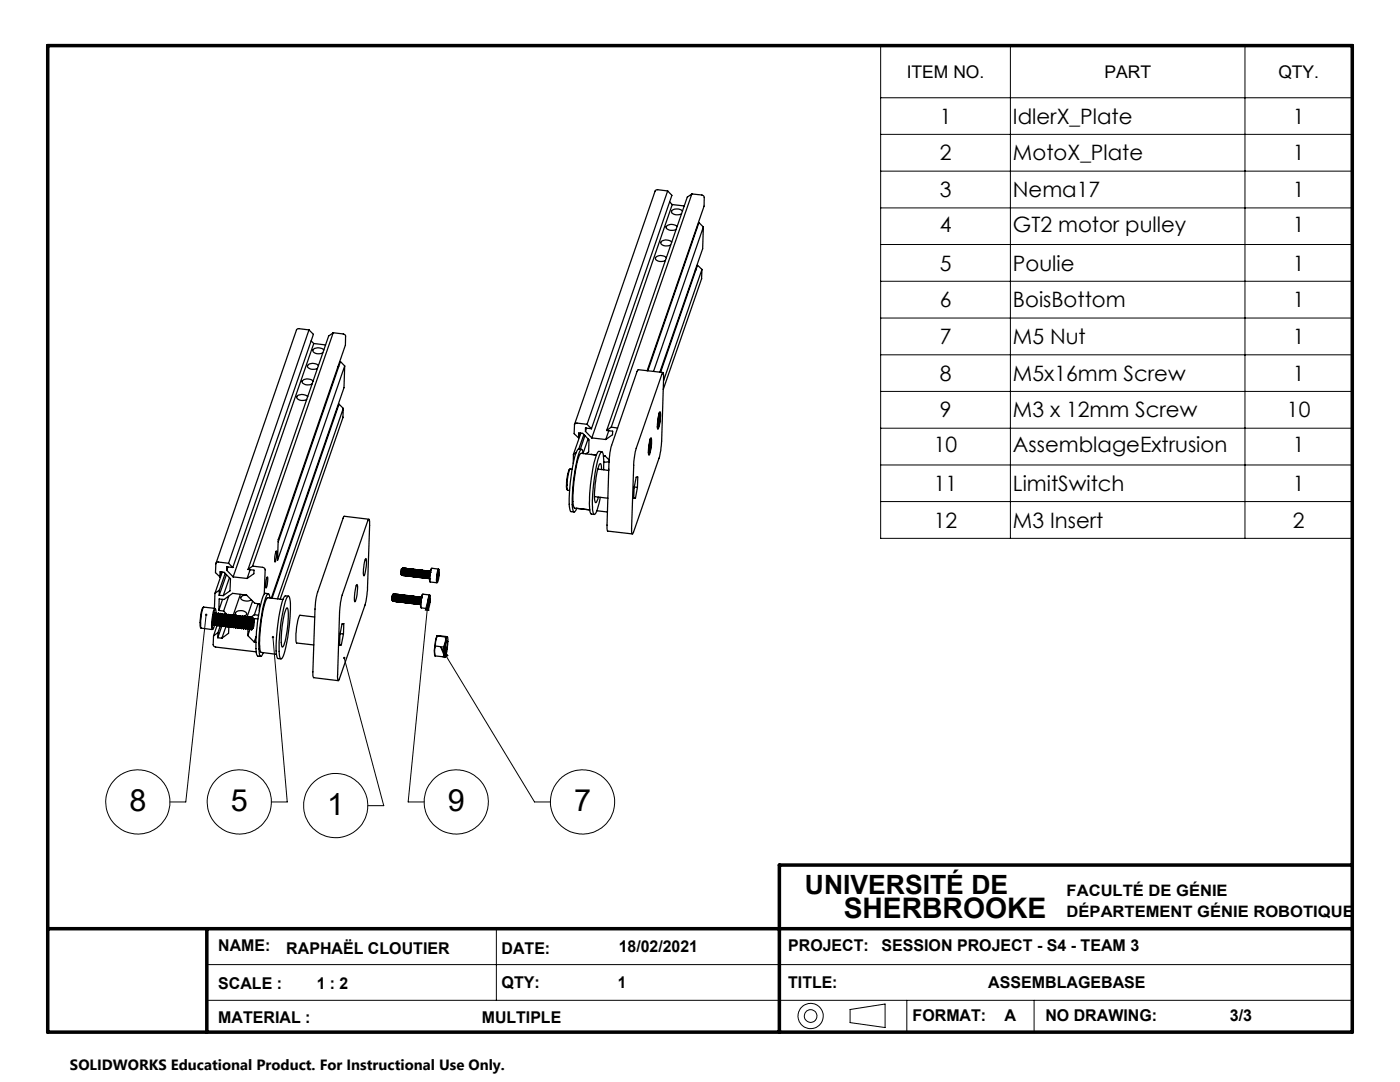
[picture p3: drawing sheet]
<svg xmlns="http://www.w3.org/2000/svg" width="279mm" height="216mm" viewBox="0 0 279 216" stroke-linecap="round" stroke-linejoin="round" font-family="sans-serif">
<g fill="none" stroke="#000" stroke-width=".2">
<path d="M175.8 9.1h94.1v98.3h-94.1zM175.8 19.5h94.1M201.6 9.1v98.3M248.5 9.1v98.3M175.8 26.8h94.1M175.8 34.1h94.1M175.8 41.5h94.1M175.8 48.8h94.1M175.8 56.1h94.1M175.8 63.5h94.1M175.8 70.8h94.1M175.8 78.1h94.1"/>
<path d="M175.8 85.4h94.1M175.8 92.8h94.1M85.5 119.5l-4 40.5h3.1M85.5 119.5l.1 2.3-.7-.1zM175.8 100.1h94.1M41.1 122.7l-4 37.3h-3.2M54.5 127.1l2.8 32.9h-3.1M68.7 131.3l7.9 29.5h-3.2M87.9 129l1.5 1.8-.6 .4zM87.9 129l18.8 31h3.2M41.3 192.5h228.6M41.3 199.6h228.6"/>
<path d="M99.1 185.3v14.3M181 199.6v6.4M206.4 199.6v6.4M169.7 201.4l6.9-1.1v4.7l-6.9-1z"/>
<circle cx="27.5" cy="160" r="6.4"/>
<circle cx="47.7" cy="160" r="6.4"/>
<circle cx="67" cy="160.7" r="6.4"/>
<circle cx="91.1" cy="160" r="6.4"/>
<circle cx="116.3" cy="160" r="6.4"/>
<circle cx="161.8" cy="202.7" r="1.26"/>
<circle cx="161.8" cy="202.7" r="2.51"/>
</g>
<path d="M9.5 9.1h260.4v196.9h-260.4zM269.9 172.6h-114.4v33.4M9.5 185.3h260.4M41.3 185.3v20.7" fill="none" stroke="#000" stroke-width=".7"/>
<path d="M41 122.5a.23 .23 0 0 0 0 .4 .23 .23 0 0 0 .4-.1 .23 .23 0 0 0-.2-.4l-.1 .3 .1-.3zM54.3 126.9a.24 .24 0 0 0 0 .4 .24 .24 0 0 0 .4-.1 .24 .24 0 0 0-.2-.3v.2v-.2zM68.5 131.1a.23 .23 0 0 0 .1 .4 .23 .23 0 0 0 .3-.2 .23 .23 0 0 0-.3-.2l.1 .2-.1-.2zM85.5 119.5l.1 2.3-.7-.1zM87.9 129l1.5 1.8-.6 .4z" fill="#000"/>
<g fill="none" stroke="#000" stroke-width=".25">
<path d="M133.2 38.1l-2.1-.2-.4 .2-16 46.6M133.2 38.1l.9 .9-16.1 46.5M133.2 38.1l-16 46.6M138.1 38.7l2 .2 .4 .3v1.9l-11.3 32.9M138.1 38.7l-16.1 46.5M138.1 38.7l-.9 .6-16.1 46.6M133 51.4a1.5 1.5 0 0 0-2.2 .1 1.09 1.09 0 0 0 1.6 .6l.4-.1M133.6 40.3l.6 .5M134.1 48.3a1.55 1.55 0 0 0-2.2 .1 1.26 1.26 0 0 0 1.9 .5M134.2 40.8l-16.1 46.6M134.2 40.8l2.4 .3M135.1 45.2a1.53 1.53 0 0 0-2.2 .1 1.31 1.31 0 0 0 2 .5"/>
<path d="M136.2 42.1a1.55 1.55 0 0 0-2.2 .1 1.09 1.09 0 0 0 1.6 .6l.4-.1M138.7 53.9h.2M139 45.4h.2M140.1 53.8l-.1 1.8-7.6 22.1M140.1 53.8l-7.7 22.2M140.1 53.8l-.9-.9-7.4 21.4M140.4 45.3l-10 28.8M140.4 45.3l-.2 4.3-8.5 24.7M140.4 45.3l-.9-.9-10.2 29.6M61.4 79.2a1.59 1.59 0 0 0-2.2 0 1.24 1.24 0 0 0 2 .5M61.7 65.8l-2.2-.2-.3 .3-16.1 46.5M61.7 65.8l.8 .9-16 46.5"/>
<path d="M61.7 65.8l-16.1 46.6M62.1 68l.5 .5M62.5 76.1a1.59 1.59 0 0 0-2.2 0 1.13 1.13 0 0 0 1.6 .7l.4-.2M62.6 68.5l-16.1 46.6M62.6 68.5l2.4 .3M63.5 73a1.53 1.53 0 0 0-2.1 0 1.07 1.07 0 0 0 1.6 .7l.4-.2M64.6 69.8a1.59 1.59 0 0 0-2.2 0 1.24 1.24 0 0 0 2 .6M66.5 66.4l2 .2 .4 .2 .1 .2-.1 1.9-13.4 38.8-.1 4.1 13.4-38.8M66.5 66.4l-16.1 46.6M66.5 66.4l-.9 .7-16.1 46.5M67.5 73.1h.1M68.8 73l-.1 4.4-14.5 41.9"/>
<path d="M68.8 73l-.9-.9-12.4 36M132.2 74.4l.2 .2v.9l-.4 12.5-.1 1.9-.3 1.3-5.2 15-.2 .3-.2-1.1 .5-13 .3-2.3zM132.3 74.3l-5-.5-5.3 15.3-.3 1.3-.2 1.9-.3 13.6 5 .6M67.2 81.6h.1M68.5 81.5l-.1 1.8-12.5 36.3M68.5 81.5l-13.1 38M68.5 81.5l-.8-.9-13.4 38.8M113.7 93.6a6.4 6.4 0 0 0-.5 4.2M113.8 93.6a7.8 7.8 0 0 0-.5 4.2l.4 .1M113.8 93.6h.4M114.4 90.7v1.8M115 90.3l-.6 .4"/>
<path d="M115.5 87.4v-1l.8 .1 1.2 1.3v2.4l-.6 .4M115.5 89.6a4.3 4.3 0 0 0-1.1 2.9l-.6 3.8a15.5 15.5 0 0 0 0 5.7l.8 .2M115.5 89.6l.6 .1M115.8 86.4l-.3 1M115.9 86.4l-1.5 4.3M116.4 90.5l-.2-.8h-.2a11.6 11.6 0 0 0-1.4 5.1l-.2 1.6a15.5 15.5 0 0 0 0 5.7l.3 .1 .1-.2 .3-.6 2.6 .3-3-.3a4.9 4.9 0 0 1-.3-3.1l.3-3a10.6 10.6 0 0 1 1.2-4.8l3.1 .3M116.5 86.7l-1 2.9M116.7 86.9l-.9 2.7M116.8 86.1l1.3 1.3M117.1 85.4l-.3 .7M117.2 84.7l-2.1-.3-.4 .2-.1 1.9 .9 .9M117.2 84.7l.8 .8"/>
<path d="M117.4 87.6l-1 2.8M118 90.7l1 .1M118 85.5l-1.2-.1v.7M118.1 87.4l2.8 .3M118.6 99.1l2.7 .3M119.3 93.6l2.2 .3M120.1 93.7l-.3-1.2a4.6 4.6 0 0 0-.8 2.8l-.1 .6a8.5 8.5 0 0 0 0 4.4l.5-1.1M120.1 90.1h-.7a13.2 13.2 0 0 0-1.4 5.1l-.2 2.4a12.6 12.6 0 0 0 .1 4.9l.7 .2M120.4 91h.4M120.5 93.7a9.9 9.9 0 0 0-.3-3.5l-.1-.1a4.6 4.6 0 0 0-1.1 2.9l-.6 3.9a15.5 15.5 0 0 0 .1 5.7h.2a8.6 8.6 0 0 0 1.1-3.4M120.8 91l-.4 .1M120.8 91l.8 .8"/>
<path d="M121.1 85.9l1.2 .1-.1 .7-1.3 1M121.5 85.9l-.6 1.8M121.5 93.6l-.1 .2M121.6 92l-1.1 .2M122 85.2l-.9 .7M122 85.2l1.3 .2M126.5 99.3l.3 .1M126.6 97.2l.6 .1M127.2 97.3l.1-2.1h-.3l-.5 2.2v2h.3M127.2 97.3l-.4 2.1M129.4 90.2l.1 .3 .1-.2M129.4 90.4l.1 .1"/>
<path d="M129.6 89.7h.1M129.6 89h.2M129.8 88.5l-.2 1.3 .1-.1M129.8 88.4h.1M129.8 87.7h.1M129.8 87.7l-.1 .2M129.8 87.7l.1 .1M129.8 89l-.1 .7M129.8 89l-.2 .4 .1 .3M129.9 87.8l.1 .5a3.6 3.6 0 0 1-.5 2v-1.3zM129.9 88.4l-.1 .6M129.9 88.4l-.1 .1"/>
<path d="M129.9 87.3l.1 1.2a4.8 4.8 0 0 1-.5 2.3 6.2 6.2 0 0 1 .4-3.5zM131.2 85.1v.1h.2M131.2 85.3h.1M131.4 84.5v.1l.1-.1M131.4 84.5h.1M131.4 83.9h.2M131.5 82.5h.1M131.6 83.3h.1M131.6 82.7l.1 .9-.3 1.6a4.5 4.5 0 0 1 .2-2.5zM131.6 83.3v-.1l-.1 .2-.1 1.1M131.6 83.9l-.1 .6M131.6 83.3v.6"/>
<path d="M131.6 83.3l-.1 .3 .1 .3M131.7 82.2a6.1 6.1 0 0 1-.4 3.5v-1.8zM131.7 82.7l-.1-.1-.1 .1M42.9 118.4l-.1 3M43.7 118.8l.9 .1M43.8 117.8l-.1 1M43.8 117.8l-.9 .6M43.9 115.1v-1l.8 .1 1.3 1.3-.1 2.4-1.3 1M44.2 114.1l-.3 1M44.3 114.2l-1.4 4.2M44.4 119.6l-.7 2.2M44.9 114.4l-1.1 3.4"/>
<path d="M45.2 114.7l-1.5 4.1M45.3 113.8l1.2 1.3M45.5 113.1l-.2 .7M45.6 112.4l-2-.3-.5 .3-.1 1.9 .9 .8M45.6 112.4l.9 .8M45.6 119l-1 2.9M45.8 115.3l-1.2 3.6M46.5 113.2l-1.2-.1v.7M46.5 115.1l2.8 .3M48 118.6l-1.5 4.3M49.2 118.7l-.5 .1a.56 .56 0 0 0-.5 .8l.4 .2 .7 .1 .8-.2M49.2 118.7l1.6 1.7 1 .1v1.4"/>
<path d="M49.2 118.7l-2.8-.3-1.7 1.2-1-.1v2.3M49.5 113.6l1.2 .2v.7l-1.4 .9M49.9 113.7l-.6 1.7M50.4 113l2 .2 .5 .4-.2 4.9M50.4 113l-.9 .6M50.4 119.9l-1.2 3.4M53.3 115.1a3.7 3.7 0 0 1-.2 2.2v-1.5zM53.6 118.5l-.7-.1a7.5 7.5 0 0 0-1.1 3.6l-.6 4.8a10 10 0 0 0 .1 4l.7 .2M53.9 119.3l-.2-.7-.3-.1a13.2 13.2 0 0 0-1.3 5.1l-.2 1.6a14.1 14.1 0 0 0 0 5.7l.1 .1 .2-.2 .4-.6M55.1 110h.1v.8l-.3 1.3-.1-.8zM56.5 119.6l-3.1-.3a16.3 16.3 0 0 0-1.5 7.1 9.6 9.6 0 0 0 .1 3.7l3.2 .5M57.5 119h.1a5.6 5.6 0 0 1 .3 3.3l-.5 4.8a10.6 10.6 0 0 1-1.2 4.3h-.2a21.3 21.3 0 0 1 .2-8.1 11.1 11.1 0 0 1 1.3-4.3z"/>
<path d="M57.6 119l-.7-.1a12.1 12.1 0 0 0-1.4 5.1l-.2 1.7a15.6 15.6 0 0 0 .1 5.6l.7 .2M71.2 116.7v-.1a6 6 0 0 1-.4 3.5v-1.8zM73 111.5l.1 .1v1a4.8 4.8 0 0 1-.5 2.3l-.1-1.3zM73.6 103.6l.1 .3 .1 .9-.5 13-.3 2.3-5.5 15.7-.2-.8 .5-12.9 .1-1.8 .4-1.6zM73.6 103.6l-4.9-.6-.2 .2-5.4 16-.2 2.3-.4 13.5 .1 .2 4.9 .6M78.3 118.8l.1 1.1-.2-.2zM78.4 119.8v.1M78.4 118.6v1.2v-1M78.4 118.6v.2M78.4 118.6l-.1 .2M78.5 118.6l-.1 1 .1 .4M78.5 118.6h-.1"/>
<path d="M78.5 118.5v.1M78.6 118.5v.2M78.6 118.5l-.2 .8v.5l.2 .1M78.6 118.5l-.1 .1M78.6 119.9v.1M78.6 118.7v1.1M78.6 118.7h.1M78.7 118.7l-.1 .6 .1 .7M78.8 118.5l-.1 .2M78.8 118.5l-.2 .8 .1 .7M78.8 118.5h.1M78.8 118.6l.1 .1"/>
<path d="M78.8 118.6l-.1 .7 .1 .7 .1-1.3M78.9 118.7h.1M78.9 118.7l-.1 .6 .1 .7M79 118.6l.1 .1M79 118.6l-.1 .1M79 118.6l-.1 .7 .1 .8M79.1 118.6l-.2 .7 .1 .8 .1-1.4M79.1 118.7h.1M79.2 118.7l-.1 .6 .1 .8M79.3 118.6l.1 .2-.1 1.3-.1-.2zM79.3 118.6l-.1 .1M79.3 118.6l-.2 .7 .1 .8"/>
<path d="M79.3 118.6h.1M79.4 118.7h.1M79.5 118.6l-.2 .8 .1 .7M79.5 118.6l-.1 .8 .1 .7M79.5 118.6h.1M79.6 118.6v1.4l-.1 .1-.1-.7zM79.6 119.9l.1 .2M79.6 118.8h.1M79.7 118.8l-.1 1.1M79.8 118.6l-.1 .2M79.8 118.6l-.2 .8 .1 .8M79.8 118.6h.1"/>
<path d="M79.9 118.8h.1M80 118.7l-.1 1.3 .1 .2 .1-.1M80 118.7l-.1 .1M80 118.7l-.1 1.4-.1-.4 .1-.9M80 118.7h.1M80 118.7l.1 .2M80.1 118.9l-.1 .6 .1 .5M80.1 118.9h.1M80.2 118.9l-.2 .6 .2 .7M80.2 113.5l-.2 .6 .1 .6 .1-1.2v1.3M80.3 118.7l-.1 .2M80.3 118.7l-.2 .8 .1 .7"/>
<path d="M80.3 118.7h.1M80.3 114.8h.1M80.3 113.3h.1M80.4 113.3l-.2 .9 .1 .6M80.4 118.9l-.1-.2-.1 .8v.7l.2-.1M80.4 118.9l-.1 1.2M80.4 118.9h.1M80.4 113.3l.1 .2M80.4 118.9l-.1 .6 .1 .7M80.4 113.3l-.1 .9v.6M80.5 113.5l-.1 1.3M80.5 113.5h.1"/>
<path d="M80.5 113.5l-.1 .7 .1 .6M80.5 118.7l.1 .2M80.5 118.8a1.56 1.56 0 0 0 0 1.4l.1-.1M80.5 118.7l-.1 .2M80.5 118.7l-.1 .8 .1 .7M80.5 118.7h.1M80.6 113.3l-.1 .2M80.6 113.4l-.1 1.4M80.6 118.9v1.2M80.6 113.3h.1M80.6 118.9h.1M80.6 113.4l.1 .1"/>
<path d="M80.6 118.9l-.1 .6 .1 .7M80.6 113.4l-.1 1.5M80.6 114.8v.1M80.7 114.7l.1 .1M80.7 114.7l-.1 .1M80.7 113.5v1.2zM80.7 113.5h.1M80.8 118.8l.1 .2M80.8 118.8a1.62 1.62 0 0 0 0 1.4l.1-.1M80.8 118.8l-.2 .1M80.8 118.8l-.2 .7 .1 .8M80.8 118.7v.1"/>
<path d="M80.8 114.9h.1M80.9 113.4l-.1 .1M80.9 113.4l-.1 1.5M80.9 119l-.1 1.1M80.9 113.4h.1M80.9 118.9v.1M80.9 113.4l.1 .2M80.9 119l-.1 .6 .1 .6M80.9 114.7l.1 .2M81 114.8l-.1 .1M81 113.6l-.1 1.1M81 113.6h.1"/>
<path d="M81 118.8l.1 .2M81 118.8l-.1 1.5 .2-.1M81 118.8l-.1 .2M81 118.8l-.1 .8 .1 .7M81 118.8h.1M81 114.9h.1M81.1 113.4l-.1 .2M81.1 113.4l-.1 .9v.6M81.1 119v1.2M81.1 113.4h.1M81.1 119h.1M81.1 113.4l.1 .2"/>
<path d="M81.1 113.4v1.5M81.1 119v1.1M81.2 114.8l-.1 .1M81.2 113.6v1.2M81.2 113.6h.1M81.2 113.6l-.1 .5 .1 .8M81.2 118.8l-.1 .2M81.2 118.8l-.1 .8 .1 .7M81.2 118.8h.1M81.3 119v1.2M81.4 113.5l-.2 .1M81.4 119l-.2-.1-.1 1.2 .2 .2"/>
<path d="M81.4 113.5l-.2 1.4zM81.4 113.5h.1M81.4 119h.1M81.4 113.5l.1 .1M81.4 119l-.1 1.1M81.5 114.8l-.1 .1M81.5 113.6l-.1 1.2M81.5 113.6h.1M81.5 113.6l-.1 .5 .1 .8M81.5 118.9l-.1 .1M81.5 118.9l-.1 .7v.7M81.5 118.9h.1"/>
<path d="M81.6 119l-.1-.1-.1 .7v.6l.1 .1M81.6 119.1v1.1M81.6 113.5l-.1 .1M81.6 113.5l-.1 .8 .1 .7M81.6 113.5h.1M81.6 119h.1M81.6 113.5l.1 .2M81.6 119l-.1 .6 .1 .7M81.6 113.5l-.1 .6 .1 .9M81.7 114.8l-.1 .2M81.7 113.7v1.1M81.7 113.7h.1"/>
<path d="M81.7 113.7l-.1 .4 .1 .9M81.7 118.9l.1 1.4-.1 .1zM81.7 118.9l-.1 .1M81.7 118.9l-.1 .8 .1 .7M81.7 118.9h.1M81.8 113.5l-.1 .2M81.8 119.1l.1 1.3M81.8 113.5l-.1 .9 .1 .6M81.8 113.5h.1M81.9 113.5l.1 .2M81.9 113.5l-.2 .6 .1 .9M81.9 114.8l.1 .2"/>
<path d="M82 114.9l-.2 .1M82 113.7l-.1 1.2M82 113.7l-.1 1.1M82 113.7h.1M82 118.9l.1 .2M82 119a1.56 1.56 0 0 0 0 1.4l.1-.1M82 118.9l-.2 .2M82 118.9l-.2 .8 .2 .7M82 118.9h.1M82 115h.1M82.1 119.1v1.2M82.1 113.6l-.1 1.4"/>
<path d="M82.1 119.1v1.1M82.1 119.1h.1M82.1 113.5l-.1 .2M82.2 114.9v.1M82.2 113.7l-.1-.1v1.4M82.2 114.9l-.1 .1M82.2 113.7v1.2zM82.2 113.7h.1M82.2 119l.1 .1M82.2 119a1.56 1.56 0 0 0 .1 1.4v-1.3M82.2 119l-.1 .1M82.2 119l-.1 .7 .1 .7"/>
<path d="M82.2 118.9l.1 .1M82.3 113.6l-.1 .1M82.3 119.1l.1 1.3M82.3 113.6l-.1 .6 .1 .9M82.3 113.6h.1M82.3 119.1h.1M82.4 115l-.1 .1M82.4 113.7l-.1-.1v1.4M82.4 114.9v.1M82.4 113.7l-.1 1 .2 .3M82.4 119l-.1 .1M82.4 113.7v1.2"/>
<path d="M82.4 113.7h.1M82.5 119l.1 1.3-.2 .2zM82.5 119l-.2 .7 .1 .8M82.5 115.1h.1M82.5 113.6l-.1 .1M82.6 119.2v1.2M82.6 119.1h.1M82.6 113.6l-.2 .6 .1 .9M82.6 113.6h.1M82.6 113.6l.1 .2M82.6 113.6l-.1 .1a1.59 1.59 0 0 0 .1 1.4l.1-1.3M82.7 113.8v1.3"/>
<path d="M82.7 119l-.1 .1M82.7 113.8h.1M82.8 119l-.2 .8 .1 .7M82.8 115.1h.1M82.8 113.6l-.1 .2M82.8 119.2l.1 1.3M82.8 119.2h.1M82.9 113.6v.2M82.9 113.6l-.2 .6 .1 .9M82.9 114.9l.1 .2M82.9 115v.1M82.9 113.8h.1"/>
<path d="M82.9 119l-.1 .2M82.9 113.8v1.2M82.9 113.8v1.1M83 119.1v.1M83 119.1l-.1 1.2v.2l.2-.1M83 119l-.2 .8 .1 .7M83 119h.1M83 115.1h.1M83 113.7l-.1 .1M83 119.2v1.2M83.1 119.2v1.3M83.1 119.2h.1"/>
<path d="M83.1 113.7l.1 .1M83.1 113.7l-.1 .5v.9M83.1 113.7l-.2 .5 .1 .9M83.2 113.8l-.1 1.3M83.2 113.8v1.3M83.2 113.8h.1M83.2 119.1l-.1 .1M83.3 119.1l-.2 .7 .1 .8M83.3 115.2h.1M83.3 113.7l-.1 .1M83.3 113.7v1.5zM83.3 113.7l.1 .2"/>
<path d="M83.3 119.2h.1M83.3 119.2v1.2M83.4 113.9l-.1 1.3M83.4 113.9l.1 1.3M83.4 119.1l-.1 .1M83.4 113.8v.1M83.5 119.1v1.4l-.1 .1 .1-1.5M83.5 119.1l-.2 .8 .1 .7M83.5 119.1h.1M83.5 115.2h.1M83.5 113.7l-.1 .2M83.5 113.7v1.5z"/>
<path d="M83.6 119.3v1.3M83.6 119.3h.1M83.6 113.7h.1M83.6 115.2h.1M83.6 113.7l.1 .2M83.6 115.1v.1M83.6 115l.1 .2M83.6 113.9v1.1zM83.7 113.9h.1M83.7 119.1l-.1 .2M83.7 119.2l.1 1.3-.1 .1-.1-.4zM83.7 119.1l-.1 .8v.7"/>
<path d="M83.7 119.1h.1M83.7 115.3h.1M83.8 113.7l-.1 .2M83.8 113.7l-.1 1.5zM83.8 113.7h.1M83.8 119.3l.1 1.3M83.8 119.3h.1M83.9 113.8v.1M83.9 115.1l-.1 .2M83.9 115.1l.1 .1M83.9 113.9h.1M83.9 119.1l-.1 .2"/>
<path d="M83.9 113.9v1.2M83.9 113.9v1.1M83.9 119.1v1.5zM84 119.2v.6l.1-.5M84 119.1h.1M84 115.3h.1M84 113.8l-.1 .1M84 113.8v1.5zM84.1 113.8h.1M84.1 119.3h.1M84.1 113.8l.1 .1M84.1 115.1v.1"/>
<path d="M84.1 119.2v.1M84.1 113.9v1.2M84.2 113.9v1.4M84.2 113.9h.1M84.3 113.8h.1M84.3 113.8l-.1 1.1 .1 .4-.1-.2 .1-1.3-.1 .1M84.3 113.8l.1 .2M84.4 118.6a4.1 4.1 0 0 0-.3 2.7M84.4 115.2l-.1 .1M84.4 114l.1-.2v1.5M84.4 114l.1 1.3M84.4 114v1.1"/>
<path d="M84.6 113.8h.1M84.6 113.8l-.1 1.5M84.6 115.3h.1M84.6 113.8l.1 .2M84.7 114l-.1 1.3M84.7 114v1.3M84.8 113.9l-.1 .1M84.8 113.8l-.1 1.6zM84.8 113.9l.1 .2M84.9 115.2l-.1 .2M84.9 115.2v.2M84.9 114.1v1.1"/>
<path d="M84.9 114v.1M85 113.9v.1a1.53 1.53 0 0 0 0 1.4M85.1 113.9l-.2 .2M85.1 115.3l-.1 .1M85.1 114.1v1.1M85.1 114.1h.1M85.2 114.1l-.1-.2-.2 .9 .1 .6M85.2 114.1l-.1 1.1M85.3 113.9l-.1 1.5-.1-.2M85.3 113.9l-.1 .2M85.3 115.4h-.1M85.4 115.3l-.1 .1"/>
<path d="M85.4 114.1l-.1-.2-.1 .9 .1 .6M85.4 114.1l-.1 .2a1 1 0 0 0 .1 1.1M85.4 114.1v1.1M85.5 113.9l-.1 .2M85.5 113.9v.2a1.62 1.62 0 0 0 0 1.4M85.5 113.9h.1M85.5 113.9l-.1 .9 .1 .6M85.5 115.4h.1M85.6 113.9v.2M85.6 114.1l-.1 1.3M85.6 114.1h.1M85.7 114.1v1.3"/>
<path d="M85.7 119.5l-.2 1.2M85.7 119.5v-.1l.1 .1M85.7 119.5h.1M85.7 115.5h.1M85.7 118.7l-1.3-.1-.3 1.2v1.5M85.8 114l-.1 .1M85.8 114l-.2 .8 .1 .7M85.8 119.5v.6M85.8 119.5l-.1 .3 .1 .3M85.8 114h.1M85.8 114l-.1 .8v.7M85.8 118.8v1.5l-.3 1.1v-1.7z"/>
<path d="M85.8 114l.1 .2M85.8 118.9v-.2a4.2 4.2 0 0 0-.4 2.8M85.9 114.2h.1M86.2 113.4l-.4 1.3v1.4l1.4 .2M86.2 113.4a4 4 0 0 0-.4 2.7M86.2 113.4l1.3 .2M87.3 115.5h.1M87.3 114.9h.2M87.4 115.5l-.1 .1M87.5 114.3l-.2 1.3M87.5 114.3h.1M87.5 113.6l-.2 .6a3.8 3.8 0 0 0-.1 2.1l.1-.1"/>
<path d="M87.5 114.9l-.1 .6M87.5 113.6l.1 .1M87.6 113.7a4.4 4.4 0 0 1-.3 2.5v-1.5zM87.6 114.3l-.1 .6M119.1 101.9l2.1 .3M40.6 121.1a6.6 6.6 0 0 0-.6 4l.1 .2M42.6 126.9l-.1 1.8 .3 .3 8.3 1.1M42.6 124.2l.2 .5M42.7 124.7l.1 .1M42.8 123.4l-.2 .8M42.9 121.4l-2.2-.3a7.5 7.5 0 0 0-.6 4.2l2.3 .3M43 122.8a2.74 2.74 0 0 0 0 1.8"/>
<path d="M43 122.8l-.2 .6M43 122.6l.2-.3a4.3 4.3 0 0 0-.1 2.5M43 122.3l-.2 .1-.1 .5-.1 1.8M43 121.6l-.1-.2a6.2 6.2 0 0 0-.7 3.6l.1 .6 .2-.1M43 122.6v.2M43.1 122.5l-.1-.2-.2 .4-.2 1.5M43.1 123l.5 .6M43.1 122.4l-.1-.9a6.7 6.7 0 0 0-.5 4l.5-1-.2-.1v-1M43.1 124.8h.1M43.2 122.3h.1M43.4 124.6l-.2 .2M43.4 122.6l-.2 .8 .1 1.2"/>
<path d="M43.4 124.7l-.8 2.2M43.4 122.6l-.1-.3a4.3 4.3 0 0 0-.2 2.5M43.5 127.2l.8 .2M43.5 124.9h.1M43.5 126.2l-.9 .7M43.5 126.2v1M43.6 122.4a3.2 3.2 0 0 0-.2 2.2M43.6 122.4a4.4 4.4 0 0 0 0 2.4l.1-.2M43.6 122.4a3.9 3.9 0 0 0-.1 2.4M43.7 122.4l.1 .3M43.7 121.8l.9 .1M43.7 122.7l-.1 .7 .1 1.2"/>
<path d="M43.7 122.6h.2M43.7 122.6l.1 .1M43.8 122.7l-.1 .1a2.99 2.99 0 0 0 .1 1.9M43.9 124.9h.1M44 122.4l-.2 .3M44 122.4l-.2 1.9 .1 .6a4.4 4.4 0 0 1 .1-2.5zM44 122.4h.1M44.1 122.4l.1 .3M44.1 124.7l-.6 1.5M44.1 122.7l-.1 1.1 .1 .9M44.1 122.6l.1 .1M44.2 122.7h.1"/>
<path d="M44.2 122.7l-.1 .1a2.88 2.88 0 0 0 .1 1.9M44.2 122.7l.1-.2a4.3 4.3 0 0 0 0 2.4M44.3 125h.1M44.3 124.9l-.8 2.3M44.4 122.4h.1M44.4 122.5a4.4 4.4 0 0 0-.1 2.5M44.4 124.6l.2 .2M44.4 122.5l.2 .2M44.6 124.7l-.2 .3M44.6 122.8l-.2 1.1 .1 .8M44.6 121.9l.8 .9M44.7 125h.1"/>
<path d="M44.8 122.5a2.66 2.66 0 0 0-.4 2M44.8 122.5l.1 .3M44.8 122.5a5 5 0 0 0-.1 2.5M44.8 122.5l-.2 1.4a.9 .9 0 0 0 .2 1.1l.1-.2M44.9 122.8v.1a2.62 2.62 0 0 0 0 1.9M44.9 122.8h.1M45 122.8l-.2 .7 .1 1.3M45 125.1l-.7 2.3M45.2 122.6l-.3 1.4v.8l.2 .2a4.4 4.4 0 0 1 .1-2.4l.1 .2M45.2 122.6l-.2 .2M45.3 124.8l-.1 .3M45.3 122.8a3.1 3.1 0 0 0 0 2"/>
<path d="M45.3 122.8h.1M45.4 122.8l-.1 .2a2.88 2.88 0 0 0 .1 1.9M45.4 122.8l.1-.2a4 4 0 0 0 0 2.5 4.1 4.1 0 0 1 .1-2.5l.1 .3M45.5 122.6h.1M45.7 124.9h.1M45.7 124.9l-.1 1.5-1.3 1M45.7 122.9l-.1 .7v1.1l.1 .1-.2 .3M45.7 122.9h.1M45.8 122.9l-.1 .1a2.88 2.88 0 0 0 .1 1.9M45.9 125.2h.1M45.9 122.7l-.1 .2M46 122.7h-.1a4.4 4.4 0 0 0 0 2.4"/>
<path d="M46 122.7h.1M46 122.7l.1 .2M46 122.7a4.3 4.3 0 0 0-.1 2.4M46.1 124.9l-.2 .2M46.1 122.9l-.1 .8 .1 1.2M46.1 122.9h.1M46.3 122.7a3.3 3.3 0 0 0-.2 2.3M46.4 122.7h-.1a4.1 4.1 0 0 0 0 2.5M46.4 122.7h.1M46.4 122.7a5 5 0 0 0-.1 2.5M46.4 122.7l.1 .3M46.5 125l-.2 .2"/>
<path d="M46.6 123l-.1 .1a2.88 2.88 0 0 0 0 1.9M46.6 123l-.2 1.1 .1 .9M46.6 125.2h.1M46.7 122.8l-.1 .2M46.7 122.8a4.2 4.2 0 0 0-.1 2.4M46.7 122.7h.1M46.8 122.8l.1 .2-.2 1.1 .2 .9-.2 .2a4.4 4.4 0 0 1 .1-2.4zM46.9 123h.1M47 123l-.1 .2a2.88 2.88 0 0 0 0 1.9M47 125.3h.1M47.1 122.8l-.1 .2M47.1 122.8a4.1 4.1 0 0 0-.1 2.5"/>
<path d="M47.1 122.8h.1M47.2 122.8a4.4 4.4 0 0 0-.1 2.5M47.2 122.8l.1 .3M47.3 125.1l-.2 .2M47.3 123.1l-.1 .1a2.62 2.62 0 0 0 .1 1.9M47.3 123.1h.1M47.3 123.1l-.1 .7 .1 1.3M47.4 122.9a.47 .47 0 0 1-.4-.4 .47 .47 0 0 1 .3-.5l.6-.2 .7 .1a.64 .64 0 0 1 .6 .7l-.3 .3-.5 .1M47.5 122.9v-.1a5 5 0 0 0-.1 2.5h.1M47.6 122.8l-.3 .3M47.6 123h.2M47.7 125.1l-.2 .2"/>
<path d="M47.7 123.1l-.1-.3a4.4 4.4 0 0 0-.1 2.5M47.7 123.1a3.1 3.1 0 0 0 0 2M47.7 123.1h.1M47.7 123.1v.2a2.88 2.88 0 0 0 0 1.9M47.8 125.4h.1M47.9 122.9l-.2 .2M47.9 122.9a4.3 4.3 0 0 0-.1 2.4M47.9 122.9h.1M48 122.9l.1 .3M48 122.9a4.3 4.3 0 0 0-.1 2.5M48 125l.1 .2M48 123h.2"/>
<path d="M48.1 125.1l-.2 .3M48.1 123.2a3.2 3.2 0 0 0-.1 2v-.1M48.1 123.2h.1M48.1 123.2l.2-.3a4.4 4.4 0 0 0-.1 2.5M48.1 123.2l-.1 1.8M48.2 125.4h.1M48.3 122.9h.1M48.4 122.9l.1 .3M48.4 122.9a4.3 4.3 0 0 0-.1 2.5M48.5 125.2l-.2 .2M48.5 123.2l-.2 .8 .1 1.2M48.5 123.2h.1"/>
<path d="M48.5 123.2v.2a2.99 2.99 0 0 0 0 1.9M48.6 125.5h.1M48.7 123a4.4 4.4 0 0 0-.1 2.4M48.8 123l-.3 .2M48.9 123.3v.1a2.88 2.88 0 0 0 0 1.9M48.9 123.3l-.1-.3a4.1 4.1 0 0 0-.2 2.4M48.9 123.3a2.88 2.88 0 0 0 0 1.9l-.2 .3M49.1 123l-.2 .3M49.1 123a4.2 4.2 0 0 0-.1 2.5M49.1 123a5 5 0 0 0-.1 2.5M49.2 125.1l.1 .2M49.2 123l.1 .3"/>
<path d="M49.2 125.3l-.1 .2M49.2 123.3l-.1 1.1 .1 .9M49.3 123.3h.1M49.4 125.6h.1M49.5 123.1a3 3 0 0 0-.3 2M49.5 126.8l1.2 1.3M49.5 125.5v1.3M49.5 123.1a3.9 3.9 0 0 0-.1 2.5M49.5 123.1a4.4 4.4 0 0 0 0 2.5M49.6 123.1l.1 .3M49.7 123.4l-.1 .1a2.62 2.62 0 0 0 0 1.8l-.1 .3M49.7 123.4h.1"/>
<path d="M49.7 123.4l-.2 1.1 .2 .9M49.8 125.6h.1M49.9 123.1l-.2 .3M49.9 123.2v-.1a5 5 0 0 0-.1 2.5M49.9 123.1h.1M49.9 125.6l-.4 1.2M49.9 123.2a4.3 4.3 0 0 0-.1 2.4M50 125.2l.1 .2M50 123.2l.1 .2M50.1 123.4l-.1 .1a2.14 2.14 0 0 0 .1 1.9l-.2 .2M50.1 123.4h.1M50.1 123.4l.2-.2-.2 1.4a.92 .92 0 0 0 .1 1.1"/>
<path d="M50.1 123.4l-.1 1.8M50.1 125.5l.1 .2M50.3 123.2h.1M50.3 125.1l.1 .3M50.4 125.4l-.3 .1M50.4 123.5a3.2 3.2 0 0 0 0 1.9M50.5 123.4l-.2-.2-.2 .9v1.4M50.5 125.3l-.3 .4M50.6 123.4l-.3 .8v.9M50.7 123.6l.1 .4-.2 1.3a2.18 2.18 0 0 1 .1-1.7zM50.7 123.6l-.1-.2-.3 1.7M50.7 128.1l.4 .1"/>
<path d="M50.8 122.7l-.8 .5M50.8 122.7l.8 .1M51.1 127l-.4 1.1M51.5 123.5l-.6-.1-.2 .2M51.5 120.5l-.7 2.2M57.2 121.3h.1a13.5 13.5 0 0 1-.3 6.2l-.3 1.2-.4 .4a13.3 13.3 0 0 1 .4-6.2zM62.8 123.1l-2.9-.3a10.4 10.4 0 0 0-.7 5.5l3.4 .4M67.8 128.6l.3 .1M67.9 126.4l.6 .1M68.5 126.5l.1-2.1-.3 .1-.5 2.1v2.1h.3M68.5 126.5l-.4 2.2M78.7 120h.1"/>
<path d="M79 120.1h.1M79.2 120.1h.1M79.5 120.1h.1M79.7 120.2h.1M79.8 120.1l-.1-.2 .1-1.2v1.4M79.9 120.2h.1M81.1 120.1v.2M81.3 120.1l.1 .2M81.4 120.2l-.1 .1M81.4 120.4h.1M81.6 120.2l-.1 .1M82.1 120.2v.2"/>
<path d="M82.2 120.4h.1M82.4 120.5h.1M82.7 120.5h.1M82.8 120.3l-.1-1.3-.1 1.3 .2 .2M82.8 120.4l-.1 .1M82.9 120.5h.1M83.3 120.4l-.1-1.3-.1 .5 .1 .9M83.3 120.4l.1 .1M83.3 120.4l-.1 .1M83.4 120.6h.1M83.6 120.6h.1M84.1 121.3l1.3 .2"/>
<path d="M85.5 120.7v.1l.1-.1M85.5 120.7h.1M85.5 121.4l-.1 .1M85.5 120.1h.3M85.8 120.1l-.2 .6M86.7 129.9l.2 1M86.9 130.9l1.5 .2M86.9 128.9l-.2 1M86.9 128.9l1.6 .2M86.9 127.9v1M86.9 127.9l-.2 2M87.2 126.9l-.3 1"/>
<path d="M87.3 126.9h.1M87.3 126.9l2 .2M87.3 126.9l-.4 1M87.3 126.9l1.6 .2M88.4 131.1h.4M88.5 129.1l.2 1M88.7 130.1l.1 1M88.7 130.1l-.3 1M88.8 131.1h.1M88.9 131l-.1 .1M88.9 127.1v1M88.9 128.1l-.4 1"/>
<path d="M88.9 128.1l-.2 2M89.1 129.4l-.1 .7M89.1 129.4l.1-1.5a3.4 3.4 0 0 0-.3 2.4l.1-.2M89.1 129.4l-.3 .9 .2-.2M89.1 129.4l-.3 .7M89.3 127.1a8 8 0 0 1-.5 4M89.3 127.1l-.4 1M89.3 127.1h-.4M89.3 127.1h.1"/>
</g>
<g font-size="6.1">
<text x="25.8" y="161.9">8</text>
<text x="46.1" y="161.9">5</text>
<text x="89.4" y="161.9">9</text>
<text x="114.6" y="161.9">7</text>
<text x="65.3" y="162.6">1</text>
</g>
<text font-size="5.6" x="168.4" y="183.2">SHERBROOKE</text>
<text font-size="5.3" x="160.6" y="178.4">UNIVERSITÉ DE</text>
<g font-size="4.2">
<text x="187.5" y="24.7">1</text>
<text x="202.2" y="24.7">IdlerX_Plate</text>
<text x="258" y="24.7">1</text>
<text x="187.5" y="32">2</text>
<text x="202.2" y="32">MotoX_Plate</text>
<text x="258" y="32">1</text>
<text x="187.5" y="39.3">3</text>
<text x="202.2" y="39.3">Nema17</text>
<text x="258" y="39.3">1</text>
<text x="187.5" y="46.3">4</text>
<text x="202.2" y="46.3">GT2 motor pulley</text>
<text x="258" y="46.3">1</text>
<text x="187.5" y="54">5</text>
<text x="202.2" y="54">Poulie</text>
<text x="258" y="54">1</text>
<text x="187.5" y="61.3">6</text>
<text x="202.2" y="61.3">BoisBottom</text>
<text x="258" y="61.3">1</text>
<text x="187.5" y="68.6">7</text>
<text x="202.2" y="68.6">M5 Nut</text>
<text x="258" y="68.6">1</text>
<text x="187.5" y="76">8</text>
<text x="202.2" y="76">M5x16mm Screw</text>
<text x="258" y="76">1</text>
<text x="187.5" y="83.3">9</text>
<text x="202.2" y="83.3">M3 x 12mm Screw</text>
<text x="256.8" y="83.3">10</text>
<text x="186.4" y="90.2">10</text>
<text x="202.2" y="90.2">AssemblageExtrusion</text>
<text x="258" y="90.2">1</text>
<text x="186.4" y="97.9">11</text>
<text x="202.2" y="97.9">LimitSwitch</text>
<text x="258" y="97.9">1</text>
<text x="186.4" y="105.3">12</text>
<text x="202.2" y="105.3">M3 Insert</text>
<text x="258" y="105.3">2</text>
</g>
<g font-size="3.5">
<text x="181" y="15.6">ITEM NO.</text>
<text x="220.4" y="15.6">PART</text>
<text x="255.1" y="15.6">QTY.</text>
</g>
<g font-size="3.2">
<text x="43.6" y="189.7">NAME:</text>
<text x="57.1" y="190.4">RAPHAËL CLOUTIER</text>
<text x="100.1" y="190.3">DATE:</text>
<text x="123.5" y="190">18/02/2021</text>
<text x="157.3" y="189.8">PROJECT:</text>
<text x="175.9" y="189.8">SESSION PROJECT - S4 - TEAM 3</text>
<text x="43.6" y="197.3">SCALE :</text>
<text x="63.2" y="197.3">1 : 2</text>
<text x="100.1" y="197.2">QTY:</text>
<text x="123.3" y="197.2">1</text>
<text x="157.3" y="197.2">TITLE:</text>
<text x="197.2" y="197.1">ASSEMBLAGEBASE</text>
<text x="182.1" y="203.8">FORMAT:</text>
<text x="200.5" y="203.8">A</text>
<text x="208.6" y="203.8">NO DRAWING:</text>
<text x="245.4" y="203.7">3/3</text>
<text x="43.6" y="204">MATERIAL :</text>
<text x="96.2" y="204">MULTIPLE</text>
</g>
<g font-size="3.1">
<text x="212.9" y="178.8">FACULTÉ DE GÉNIE</text>
<text x="212.9" y="183.1">DÉPARTEMENT GÉNIE ROBOTIQUE</text>
</g>
<text font-size="3" x="14" y="213.5">SOLIDWORKS Educational Product. For Instructional Use Only.</text>
</svg>
